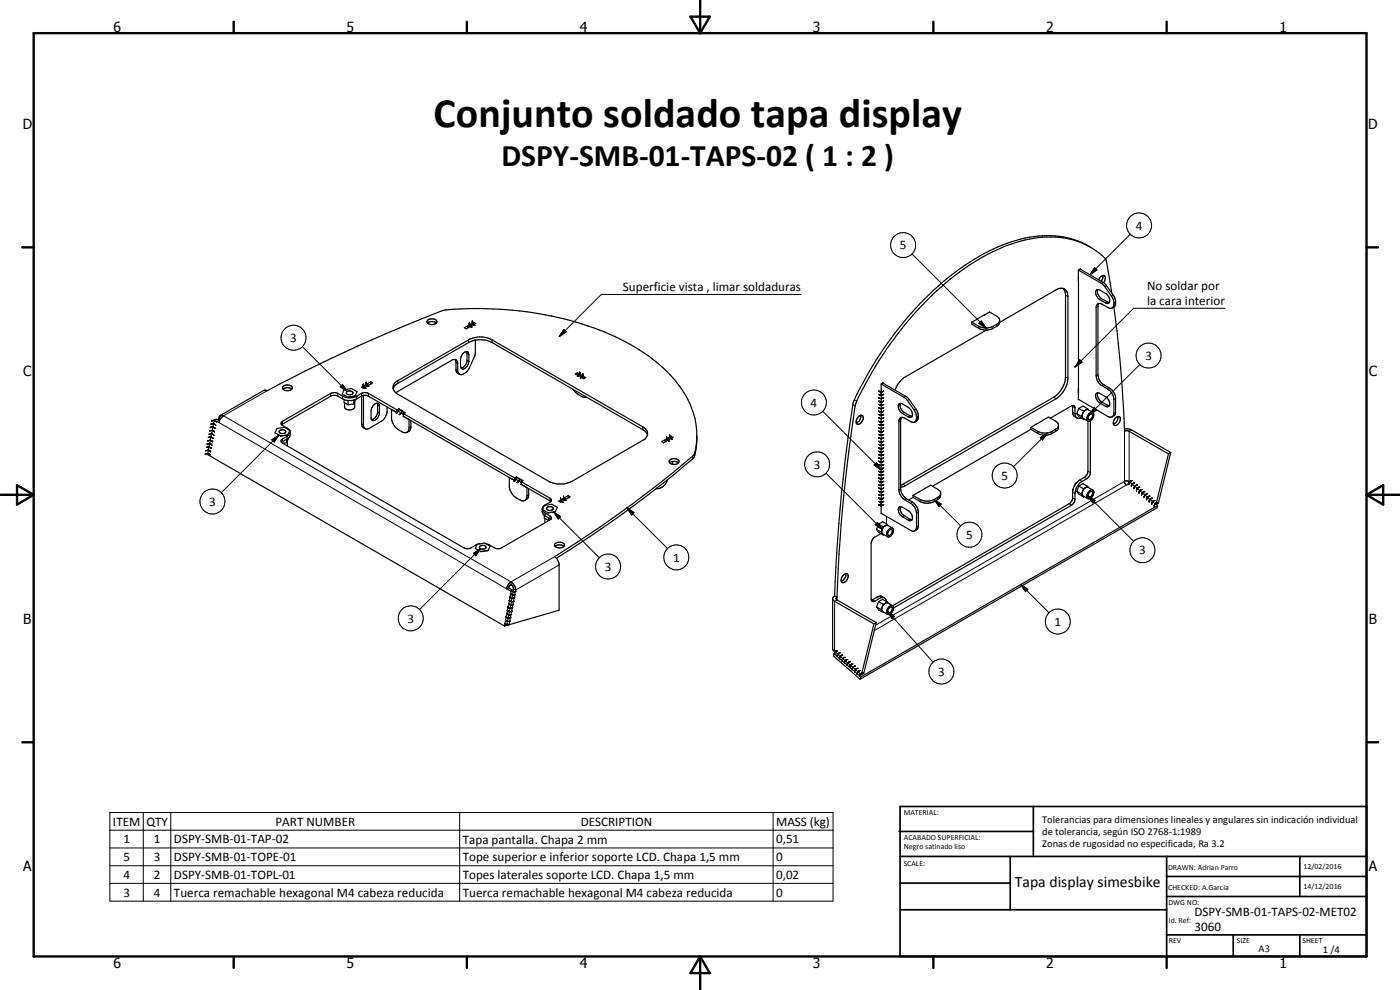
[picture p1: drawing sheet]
<svg xmlns="http://www.w3.org/2000/svg" width="420mm" height="297mm" viewBox="0 0 420 297" stroke-linecap="round" stroke-linejoin="round" font-family="sans-serif">
<g fill="none" stroke="#000" stroke-width=".35">
<path d="M327.3 74.2a26.1 26.1 0 0 0-21-2.4 62.3 62.3 0 0 0-27.5 16.6 106.1 106.1 0 0 0-22.8 32.7 513.2 513.2 0 0 0-5.5 57.7M128.3 96.2a1.79 1.79 0 0 1 2.8 .3 1.71 1.71 0 0 1-3 0zM128.3 96.9a2.12 2.12 0 0 1 2.7 0M139.3 98.3l2.9-1.6 .6 .3-2.9 1.7zM140.4 98l.3 .2M140.4 98v.4M142.2 96.7v.3M142.5 97.2l-.4-.3-1.7 1.1M291.7 96.7v.6l2.1 1.2a4.6 4.6 0 0 0 4.2 0l1.4-.8 .6-1M293.1 95.8v.1M293.4 95.6v.1M295.2 94.6l1.8-1 2.4 1.4 .6 1.1"/>
<path d="M295.6 94.4l-3.9 2.3M296 99l-24.3 14.1a7.7 7.7 0 0 0-3.1 3.9M300 96.1l-.4 .8a5.2 5.2 0 0 1-4.8 1.4l-3.1-1.6M300 96.1v.6M319 86.5a2.27 2.27 0 0 1 1.5 2.5v24.5a8 8 0 0 1-3.6 6.1l-45.2 26.1-1.4 .5M319 86.5l-1.7 .2-17.3 10M319.1 86.5l.5 .9 .2 1.2v24.5a7.9 7.9 0 0 1-3.5 6.1l-46 26.4M323.6 83.6h.1M323.6 81l.1 3.2M323.6 83.1v34.7M323.6 81l6.9 4 1 1 2 2.8a2.56 2.56 0 0 1 .2 3.7l-.9-.1-2.3-1.3h-.7M324.1 80.7l7.2 4.2 2.8 3.6a3.6 3.6 0 0 1 .6 3.2l-.4 .4"/>
<path d="M324.3 80.8l-.7 .2M329 87l.8-.1 2 1.2a2.22 2.22 0 0 1 1 2.8l-.4 .2-.6-.2-1.8-1a2.34 2.34 0 0 1-1-2.9zM329.5 86.9a2.41 2.41 0 0 0 1.1 2.7l2.3 1.2M329.8 91.1l-.3 .6 .1 21.3a3.6 3.6 0 0 0 1.7 2.4l1.7 1.1a3.8 3.8 0 0 1 1.8 2.8v4.8l-1 1M329.8 91.1l-.5 .3-.3 .9v20.4a3.7 3.7 0 0 0 1.7 3 5.1 5.1 0 0 1 2.7 1.9l.6 1 .3 1.2v4.2a1.09 1.09 0 0 1-.5 1.1 1.09 1.09 0 0 1-1.3-.1l-8.9-5.2M331 82.7v.7l-.5 1M331 82.7l-.9 .5-.4 .7M331 82.7l.2-.1a1.24 1.24 0 0 1 0 2.2M333.7 87.9l-1.6-9.5a2.72 2.72 0 0 0-1.4-1.8 24.6 24.6 0 0 0-21.8-4.8 56.4 56.4 0 0 0-26.4 14.3 104.9 104.9 0 0 0-25.8 35.4 481.1 481.1 0 0 0-5.5 57.7M334.3 92.1l2 18.3 1.2 19 .6-.2 .8 .2 11.8 6.8M334.3 92.1l-.5 .3M84.9 116.8a2.29 2.29 0 0 1 2.7 0"/>
<path d="M85 115.9a1.91 1.91 0 0 1 2.7 .5 1.73 1.73 0 0 1-3 0zM103.3 119.9v.9l1.2 .7M104 117.6a1.17 1.17 0 0 1 1.9 .4 1.15 1.15 0 0 1-2-.2zM106.6 118.8l.5-1.3-1.6-.9-2.2 .3-.6 1.3 1.6 1M106.6 118.8l-2.3 .4M106.6 119.9l-.4 1.3M108.4 116.2l2.9-1.6 .6 .3-2.9 1.6zM108.5 118.8v8.4l.2 .7 .9 .8M109.1 118.7v8.8a1.08 1.08 0 0 0 .5 1.2 1.08 1.08 0 0 0 1.3-.2l3.5-2.1a4.1 4.1 0 0 0 1.8-2.7v-1.6M110.7 115.6l-.4-.2-1.6 .9M111.3 114.6v.6M118 116.6l.4-.9 .6-.5 21.6-12.4a7.8 7.8 0 0 1 7.1 0l45.2 26.1 .7 .4 .7 1.2"/>
<path d="M118.7 117.8l45.9 26.6a7.8 7.8 0 0 0 7.1 0l21.2-12.3 .7-.4 .7-1.1M118.7 117.8a2.05 2.05 0 0 1-.7-2 2.05 2.05 0 0 1 1.4-1.6l21.2-12.2a7.4 7.4 0 0 1 7.1 0l45.2 26.1a2.44 2.44 0 0 1 1.4 2.5M136.6 107.9l.3 .9v2.5l.2 .5 .8 .5M136.6 107.9l-1 .2-16.8 9.7M138.9 106.1a.93 .93 0 0 1 1-.6 .93 .93 0 0 1 .8 .8v2.1a2.03 2.03 0 0 1-2.2 2.2l-.3-.7a5.4 5.4 0 0 1 .3-3.3zM140 105.5l.2 2.9a2.4 2.4 0 0 1-1.8 2M142.7 102v4.1l-1.8 4.2a2.89 2.89 0 0 1-3.1 2l-.4-.9-.1-2.8-.7-.7M172 116.8a5.3 5.3 0 0 0 3.7 2.4l.2-.1M172.7 112.2l.6-.4 2.5 1.5-.6 .3zM173.2 112.5l.4-.2 1.8 1M173.3 111.8v.6M175.4 113.3l-.4 .2"/>
<path d="M175.4 113.3v.2M264.4 115.2l7.2 4.2 2.8 3.6a2.9 2.9 0 0 1 .1 3.7l-1-.1-2.2-1.3-.7-.1M264.9 114.9l7.2 4.2 2.8 3.6a3.6 3.6 0 0 1 .6 3.2l-1 .7M265 115l-.6 .2 .1 38.9M323.6 117.2h.1M323.7 116.7l.1 3.2M329 118l.8-.1 2 1.1a2.3 2.3 0 0 1 1 2.9h-1a4.7 4.7 0 0 1-2.8-2.1l-.2-.7zM329.5 117.9a2.41 2.41 0 0 0 1.1 2.7l2.3 1.2M64.3 126l1.4 .8 .2-.5M64.3 126l.7-.2 .9 .5M64.3 126l-2 10.4 89.1 51.4M65.7 125.6a.85 .85 0 0 1 .4-.9 .85 .85 0 0 1 1 .1l-.7 .6-.5 .9"/>
<path d="M65.7 125.6l.4 .3M65.7 125.6l-.1 .5M66.1 124.7l13.1-7.6 .9 .2a435.2 435.2 0 0 1 53.5-24.3 103.2 103.2 0 0 1 51 8 47.6 47.6 0 0 1 20.6 16.7 24.2 24.2 0 0 1 3.1 19.5 322.6 322.6 0 0 1-41.3 30.3M83.9 129.2a1.13 1.13 0 0 1 1.9 .5 1.07 1.07 0 0 1-1.1 .5 1.07 1.07 0 0 1-.9-.9zM86 132.8l-1.1 .2M86 131.8v1M86.3 132.2v1.6M86.4 130.5l.6-1.3-1.6-1-2.3 .4-.6 1.2 1.7 1M86.4 130.5l-2.2 .3M86.4 131.6l-1.9 1.2M86.4 131.6l-.4 1.2M87 129.2l.1 .5"/>
<path d="M87.1 129.7l-.5 .9-2.2 1.4v.5l.4 .5 54.4 31.4 .8 .2h.9l2.3-1.2M87.1 129.7l-.1 1-.6 .9M104.5 120.1v1.4M106.2 121.2l-1.7 .3M106.2 120v1.2M106.5 120.6v1.5a1.77 1.77 0 0 1-3.1 0v-1.2M112 121.6a.93 .93 0 0 1 1.1-.6 .93 .93 0 0 1 .8 .9v2a1.96 1.96 0 0 1-2.2 2.2l-.3-.8v-2zM113.2 121l.1 2.9a2.17 2.17 0 0 1-1.8 2M119.2 123l-8.8-5.1h-1.4l-2 1a4.5 4.5 0 0 1-4.2 0l-1.9-1-1.6 .1-14.7 8.5-.2 .4v.5l2.5 1.7M119.2 123.8l-8.8-5.1h-1.4l-2 1a4.5 4.5 0 0 1-4.2 0l-1.9-1h-1.4l-15 8.7M119.2 123v.8M119.2 123.2l1.8 1"/>
<path d="M119.2 123.8h.1M119.2 123.2v.7l-1.7-1v2.7a4.7 4.7 0 0 0 2.1 3.3l1.6 .9 1-.1M119.2 123.2l.6-.3 1.6 1M119.7 122.7l-.5 .3M119.7 122.7l1.9 1.1-.5 .3M119.7 122.7v.3M121 124.2v.7M121 124.9l1.8 1-.1 3-.5 .8M121.1 124.1l33.4 19.3M121.1 124.1v.8l33.4 19.3M121.1 124.2h-.1M121.1 124.8l-.1 .1"/>
<path d="M123.3 126.2l-.1 2.5-.3 .6-.7 .4M198.6 132.5l2.8-1.6 .6 .3-2.8 1.7zM199.6 132.2l.4 .2M199.6 132.2v.4M200.9 138.1a1.88 1.88 0 0 1 2.9 .2 1.6 1.6 0 0 1-1.3 1.1 1.6 1.6 0 0 1-1.6-.6zM201.4 130.9v.3M201.7 131.4l-.3-.3-1.8 1.1M201.9 138.5l1.4 .1 .3 .3M201.9 138.5l-.9 .4M201.9 138.5v.8M209.1 131.3l-.4 3.5a2.44 2.44 0 0 1-.8 2 345.7 345.7 0 0 1-41.5 30.2l.9 .9 .5 1.3v13.9l-15 4.4M257.6 125.1l1-.5a1.7 1.7 0 0 1-.8 2.7h-.2a1.05 1.05 0 0 1-.4-1.8z"/>
<path d="M258.3 124.6a2.13 2.13 0 0 1-1.3 2.3M269.7 121.3l.3-.2h.6l2 1.1a2.02 2.02 0 0 1 .8 3l-.8-.1a4.7 4.7 0 0 1-2.6-1.9l-.4-1.2zM270.2 121a2.41 2.41 0 0 0 1.1 2.7l2.4 1.3M270.6 125.2l-.3 1v20.4a4.2 4.2 0 0 0 1.8 3 5.8 5.8 0 0 1 2.7 2l.5 .8 .3 1.3v4.1l-.4 1.1-.7 .4M270.6 125.2l-.6 .3-.2 .7v21.3a3.8 3.8 0 0 0 1.8 2.4l1.7 1.1a3.7 3.7 0 0 1 1.8 3.1v4a1.08 1.08 0 0 1-.6 1.2 1.08 1.08 0 0 1-1.2-.2l-8.9-5.1M309.4 128.8l-29.5 17.1M309.4 128.2v.6M311.1 127.2l-1.7 1M312.9 126.2l1.8-1.1 2.3 1.4 .7 .9v1l-.7 .9a5.2 5.2 0 0 1-4.2 1.2l-1-.3-2.4-1.4M313 126.2l-1.9 1.1M317.7 127.8a4.8 4.8 0 0 1-3.3 2.1l-1.9-.1-3.1-1.6M321.8 121.7l.1 2.3"/>
<path d="M321.9 123.8v.1M321.9 124l.3 .7 1 .7M323.2 124.1l.6 .9 1.4 .8M323.2 124.1l1.4 .9M323.8 122.6l-.6 1.5M323.8 122.6l1.2-.8 1.4 .9M323.8 122.6l1.4 .8M324.4 125.4a1.24 1.24 0 0 1-1.3-.1 1.24 1.24 0 0 1-.5-1.3v-1.8l-.3-.5h-.3l-6.8 3.8M324.6 125l.6 .8M324.9 124.2l-.2 .6 .2 .7 1.6 .9M324.9 124.2l-.3 .8M325.2 123.4l-.3 .8"/>
<path d="M325.4 125.7l-.2 .1M325.8 123l.6-.1 1.5 .8M325.8 123l-.9 1.2M325.8 123l-.6 .4M326.4 122.7l.3 .3M326.4 122.7l-.6 .3M326.5 126.4v15l-.3 1-.5 .7-1.6 .9a4.8 4.8 0 0 0-2.2 3.7l-.1 2.2-.8 1.1-53.1 30.7M326.7 124.2l.7-.5h.5a1.63 1.63 0 0 1 .1 1.8 1.63 1.63 0 0 1-1.6 .8l-.2-.3v-.8zM327.1 124.3a.53 .53 0 0 1 .7 0 .53 .53 0 0 1 .1 .7 1 1 0 0 1-1.3 .9l-.1-.8zM327.2 126.3v15.5l-.1 .8-.6 .7-1.8 1.1a4.9 4.9 0 0 0-2.1 3.7l-.1 2.2-.9 1.3-53.4 30.8M334.8 125.4a.82 .82 0 0 1 1.1-.3 .82 .82 0 0 1 .3 1.1 1.52 1.52 0 0 1-1.9 1.3l-.2-.8zM335.5 125a2.13 2.13 0 0 1-1.3 2.3"/>
<path d="M337.5 128.7h.9l1.2 .3 11.8 6.8M350.7 136.2l-3.8 15.2M351.4 135.8l-3.8 15.2-.7 .4M351.4 135.8l-.7 .4M154.5 143.4v.8M154.6 144.2h-.1M154.6 143.7v.6l-1.7-1v2.7a4.9 4.9 0 0 0 4.4 4.2h.2M154.6 143.7l.5-.4 1.7 1M154.6 143.7l1.8 1M155.1 143.1l-.6 .3M155.1 143.1l1.9 1.1-.6 .3M155.1 143.1v.3"/>
<path d="M156.4 145.3l8.9 5.2M156.4 144.7v.6M156.4 144.5l8.6 5a.66 .66 0 0 1 .5 .6 .66 .66 0 0 1-.5 .6l-1.6 .9M156.4 144.5v.8M156.4 144.7h.1M156.4 145.2v.1M158.1 146.3v2.8l-.6 1.1M158.7 146.6l-.2 2.7-1 .9M162.7 152.7l.1 .5a4 4 0 0 0 2.2 1.6l.5 .6-.5 .6-14.9 8.6h-1.2l-3-1.4M162.7 152.7l.1 1.1 .6 .8M163.4 154.6l1.9 1.2M163.4 154.6v.8l1.2 .8"/>
<path d="M163.4 151.7l-.4 .4-.3 .6M163.4 151.6l-.6 1.3 1.6 .9M163.4 151.6l2.2-.3 1.7 .9-.6 1.3M163.5 155.6v1.3M164.1 152.4a1.14 1.14 0 0 1 1.9 .3 1.14 1.14 0 0 1-2-.2zM164.6 155.3v.9M164.8 156.1l-.2 .1M166.7 153.5l-2.3 .3M167.7 150.4l2.8-1.7 .6 .4-2.8 1.6zM169.9 149.7l-.4-.2-1.6 1M170.5 148.7v.7M200.4 143.8a3.5 3.5 0 0 1-3.1 2.8l-.2-.1"/>
<path d="M263 158.8l.7 .9 1.4 .8M263 158.8l1.5 .8M263.7 157.3l1.2-.8 1.4 .9M263.7 157.3l-.7 1.5M263.7 157.3l1.4 .8M264.5 159.6l.6 .9M264.8 158.9l-.2 .7 .3 .6 1.4 .8M264.8 158.9l-.3 .7M265.1 158.1l-.3 .8M265.7 157.7l-.5 .5-.4 .7M265.7 157.7l.7-.1 1.5 .9M265.7 157.7l-.6 .4"/>
<path d="M266.1 154.9l-.1 2.3M266.3 157.4l.2 .3M266.3 157.4l-.6 .3M266.6 158.9a.85 .85 0 0 1 1.3-.4 .85 .85 0 0 1 .1 1.3 1.26 1.26 0 0 1-1.9 1v-.9zM266.8 159.2l.7-.4a1.08 1.08 0 0 1 .2 1.2 1.08 1.08 0 0 1-1.1 .7l-.2-.7zM269.8 152.2h1a4.7 4.7 0 0 1 2.6 1.9 1.23 1.23 0 0 1 .5 1.2 1.23 1.23 0 0 1-.9 1l-2.2-1.2a2.22 2.22 0 0 1-1-2.9zM270.2 152a2.29 2.29 0 0 0 1.1 2.7l2.4 1.3M274 149.2l-1.3 .8M274 148.6v.6M275.8 147.6l-1.8 1M277.5 146.6l1.8-1 2.6 1.6 .4 .8M277.6 146.6l-1.9 1.1"/>
<path d="M282.3 148l-.1 .5a5 5 0 0 1-6.1 1.4l-2.1-1.3M282.3 148l-.1 1.1a5.6 5.6 0 0 1-4 1.9l-1.8-.4-2.4-1.4M321.9 147.2h.1M322 146.8l-.1 .4M322.7 145l.2 .2M322.7 145l-.3 .8M323.1 144.8l-.4 .2M323.2 147.4l.6 .9 1.4 .8M323.2 147.4l1.4 .8M323.8 145.8l1.2-.7 1.4 .8M323.8 145.8l-.6 1.6M323.8 145.8l1.4 .8"/>
<path d="M324.6 148.2l.3 .4M324.9 147.4l-.2 .7 .2 .5M324.9 148.6l1.6 1M324.9 148.6l.3 .5M324.9 147.4l-.3 .8M325.2 146.6l-.3 .8M325.4 149l-.2 .1M325.8 146.3l-.9 1.1M325.8 146.3l-.6 .3M326 146.2h.5l1.4 .8M326.4 145.9l-.6 .4M326.4 145.9l.3 .4"/>
<path d="M326.8 147.9l.5-.5 .4 .1a1 1 0 0 1 .1 1.2 1 1 0 0 1-1.2 .4zM327.9 147a1.71 1.71 0 0 0-1.4 2.6M327.9 147a1.71 1.71 0 0 1-1.4 2.6M339.3 144.8l-1.3 .7-.4-.5-.1-.6 .6-.1 .8 .1 8 7M347 151.3l.4 .4M347.4 151.7l-.2 .7-89.1 51.4M347.4 151.7l-89.1 51.4M144 164a1.01 1.01 0 0 1 1-.4 1.01 1.01 0 0 1 .8 .9l-.6 .3-.9-.1-.4-.3zM144.6 163.1l-1 .1M146.5 165.1l.6-1.2-1.6-1-2.3 .4-.5 1.2 1.6 1M146.5 165.1l-2.2 .4M152 176.6l1.4 .8"/>
<path d="M152.7 176.4l1.4 .8M152.7 176.4l-.7 .2M153.4 175.4l.4 .4 .3 .8M153.4 174.6a3.3 3.3 0 0 1 1.4 2.4M153.4 174.6v.8M153.4 174.6l-.9 .9-.5 1.1M153.4 175.4l-.7 1M153.4 177.4l-2 10.4M154.1 177.2l-2 10.4-.7 .2M154.1 177.2l-.7 .2M154.1 176.6l.7 .4M154.1 176.6l-.1 .6"/>
<path d="M154.8 177l-2 10.5M166.5 163.2a1.84 1.84 0 0 1 2.9 .3 1.77 1.77 0 0 1-3 0zM166.6 164a1.98 1.98 0 0 1 2.6 0M249.9 179.7l.6 .7 11.8 6.8M250.5 178.8l-.6 .7 .1 15.4 8.5 7.5M250.5 178.8l.7 .4M251.2 179.2l-.3 .3 .3 .5 11.8 6.8M252.9 172.8a.89 .89 0 0 1 .8-.7 .89 .89 0 0 1 .8 .5 2.01 2.01 0 0 1-1.6 2.2l-.5-.7zM253.8 172.1l-.2 1.3-1.1 1M264.2 178.8l.1 .1M264.2 178.8v.1M264.2 178.8l-.1 .1"/>
<path d="M264.3 178.9l-.8 .1-2 1.1M264.3 178.9l1.1 .5M264.3 160.1l-.4 .3a3.6 3.6 0 0 0-2.4 2.1l-.1 17.2a.67 .67 0 0 0 .4 .8 .67 .67 0 0 0 .7-.1l1.7-1h1.2M265.2 160.4l-.1 .1M265.4 179.4l.4 .3 .2 .8M152.2 187.1l.6 .4M250.3 196.2l8 6.9M250.3 196.2l-.2 .6 8 7M250.9 195.8l-.6 .4M262.3 187.2l-3.8 15.2M263 186.8l-3.8 15.2-.7 .4M263 186.8l-.7 .4"/>
<path d="M263 182.1l.7 .9 1.4 .8M263 182.1l1.5 .8M263.7 180.5l1.2-.7 1.4 .8M263.7 180.5l-.7 1.6M263.7 180.5l1.4 .9M264.5 182.9l.6 .9M264.8 182.1l-.2 .7 .2 .5 1.5 1M264.8 182.1l-.3 .8M265.1 181.4l-.3 .7M265.2 183.7l-.1 .1M265.5 181.1l-.7 1M265.7 181l-.6 .4"/>
<path d="M265.7 181l.7-.1 1.5 .8M266.3 180.6l.2 .4M266.3 180.6l-.6 .4M266.8 182a.81 .81 0 0 1 1.2-.2 .81 .81 0 0 1 0 1.2 1.2 1.2 0 0 1-.6 1.2 1.2 1.2 0 0 1-1.3-.2v-1zM266.9 182.4l.5-.3a1.01 1.01 0 0 1 .2 1.2 1.01 1.01 0 0 1-1.1 .6l-.1-.8zM258.3 203.1l-.2 .7"/>
</g>
<g fill="none" stroke="#000" stroke-width=".3">
<path d="M273.7 76.2l22.2 22.2M339.2 70.3l-12.1 12.1M140.9 96.8v.7l.7 .6M141.8 96.3v.7l.7 .6M169.2 98.8l.8 .8-2.2 1.4zM240.4 88.3h-59.9l-12.7 12.7M293.8 97.9v.6M294.5 96.3l1.4 2.1-2.1-1.4zM298 97.9v.6M299.1 97.3v.6M319.8 88.6l.7 .4M328.5 80.3l.7 .7-2.1 1.4z"/>
<path d="M329.5 92l-.5 .3M330.6 89.6l-.6 .3M331 84.7l-.5 .3M332.1 85.7l-.6 .3M332.3 90.6l-.5 .3M334.1 88.5l-.6 .3M334.8 90.6l-.5 .3M334.8 91l-.5 .3M367.6 92.5h-27.4l-17.6 17.6M80.1 117.3l-13 7.5 86.3 49.8 13-7.6M90.8 104l13.4 13.5M99.3 118v.9"/>
<path d="M101.4 118v.9M102.1 116.1l.7-.7 1.4 2.1zM102.8 115.4l1.4 2.1-2.1-1.4zM102.8 118.9v.8M107 118.9v.8M108.5 118v.9M109 115.2l.3 .9 .5 .4M109.9 114.7l.1 .7 .7 .6M110.6 118v.9M119.4 114.2v.8M136.9 110.9l.5 .3M136.9 108.8l.5 .3"/>
<path d="M140.2 108.1l.5 .3M140.2 106l.5 .3M140.6 102v.8M147.7 102v.8M174 111.6l-.2 .9-.5 .4M174.9 112.1l-.1 .7-.7 .7M256.4 119.9l.7 .4M263.7 117.3l.7 .3 .8-.3M263.7 118.3l.7 .3 .8-.3M263.7 119.3l.7 .3 .8-.3M271.8 118.9l-.5 .3M272.9 119.9l-.6 .3"/>
<path d="M316.3 119.2l.6 .4M319.8 113.1l.7 .4M324.1 107.9l.6 .8-2.1 1.4zM329.5 112.4l-.5 .3M331.3 115.4l-.6 .3M333 116.5l-.5 .3M334.8 119.5l-.5 .3M342.1 109.3l-15.2 15.2M61.6 136.3l.7-.2 .8 .4M61.8 135.3l.9-.2 .5 .5M62 134.3l.6-.2 .8 .4M62.1 133.3l1-.2 .5 .5"/>
<path d="M62.3 132.3l.9-.1 .6 .4M62.5 131.3l.7-.2 .8 .5M62.7 130.3a1.09 1.09 0 0 1 1.5 .3M62.9 129.3l.9-.1 .6 .4M63.1 128.3l.7-.2 .8 .5M63.3 127.3l.9-.1 .6 .4M63.5 126.3l.7-.1 .8 .4M65.7 126.8l86.3 49.8M65.9 124.9l.6 .4M81.6 132l2.1-1.4-1.4 2zM83.7 130.6l-17.3 17.2M84.8 126.4v.9"/>
<path d="M84.8 131.7v.8M86.2 130.9v.8M108.5 127.2l.6 .3M113.3 123.6l.6 .3M113.3 121.6l.6 .3M119.6 122.6l-.1 .9-.6 .4M120.6 123.1l-.1 .7-.7 .6M123.3 128.1l-.5 .3M192.9 128.1v.8M200.1 131v.7l.7 .6M201 130.5l.2 .9 .5 .4M207.9 136.8v.9"/>
<path d="M208.5 135.9v.8M246.9 123.4l17.5 17.6M255.9 121.5l.7 .4M262.3 139.5l.7-.6 1.4 2.1zM263.7 120.3l.7 .3 .8-.3M263.7 121.3l.7 .3 .8-.3M263.7 122.3l.7 .3 .8-.3M263.7 123.3l.7 .3 .8-.3M263.7 124.3l.7 .3 .8-.3M263.7 125.3l.7 .3 .8-.3M263.7 126.4l.7 .2 .8-.2M263.7 127.3l.7 .3 .8-.3"/>
<path d="M263.7 128.4l.7 .3 .8-.3M263.7 129.3l.7 .3 .8-.3M263.7 130.3l.7 .3 .8-.3M263.7 131.4l.7 .2 .8-.2M263.7 132.4l.7 .2 .8-.2M263.7 133.3l.7 .3 .8-.3M263.7 134.4l.7 .3 .8-.3M263.7 135.4l.7 .2 .8-.2M263.7 136.4l.7 .3 .8-.3M263.7 137.4l.7 .3 .8-.3M263.7 138.3l.7 .3 .8-.3M263.7 139.4l.7 .3 .8-.3"/>
<path d="M270.3 126.2l-.5 .3M271.3 123.7l-.5 .4M273.1 124.8l-.5 .3M274.9 122.7l-.5 .3M275.6 124.8l-.5 .3M275.6 125.1l-.5 .4M311.5 129.5v.5M312.2 131.3l2.1-1.4-1.4 2.1zM314.3 129.9l-10.1 10.1M315.7 129.5v.5M316.8 128.8v.7M321.9 122l.7 .4"/>
<path d="M321.9 123.6l.7 .4M328.4 122.3l.7 .8-2.2 1.4zM330.6 120.6l-.6 .3M332.3 121.6l-.5 .3M334.8 123.6l-.5 .4M337.5 129.4v15l-74.7 43.2M339.6 129l-.7 .4v15M155 143l-.2 .9-.5 .4M155.9 143.6l-.2 .8-.6 .4M158.7 148.5l-.6 .3M163.6 154v.8M165 149.5v.8"/>
<path d="M165 154.8v.8M166.1 153.6l2.1 1.4-.7 .7zM166.1 153.6l13.8 13.7M168.3 149.4l.1 .9 .6 .4M169.2 148.9v.7l.7 .6M188.2 152.4l2.1 1.4-.7 .7zM188.2 152.4l12.2 12.2M247.9 142l16.9 16.9M263.3 156.7l1.5 2.2-2.1-1.5zM263.7 140.4l.4 .2h.7l.4-.2M263.7 141.4l.7 .2 .8-.2M263.7 142.4l.7 .3 .8-.3"/>
<path d="M263.7 143.4l.7 .3 .8-.3M263.7 144.4l.7 .3 .8-.3M263.7 145.4l.7 .3 .8-.3M263.7 146.4l.7 .3 .8-.3M263.7 147.4l.7 .3 .8-.3M263.7 148.4l.7 .3 .8-.3M263.7 149.4l.7 .3 .8-.3M263.7 150.4l.7 .3 .8-.3M263.7 151.4l.7 .3 .8-.3M270.3 146.6l-.5 .3M271 145.3l.7 .4M271.3 154.7l-.5 .4"/>
<path d="M272.1 149.6l-.5 .3M273.1 155.8l-.5 .3M273.8 150.7l-.5 .3M275.6 153.7l-.5 .4M275.6 157.8l-.5 .3M276.1 149.9v.6M280.4 149.9l2.1 1.4-.7 .7zM280.4 149.9v.6M280.4 149.9l7.9 7.9M281.4 149.2v.7M320.8 151.2l.8 .4M321.9 149.4l.7 .3"/>
<path d="M321.9 147.7l.7 .4M324.1 144l.6 .4M325.4 143.2l.8 .4M326.5 148.7l2.1 1.5-.7 .7zM326.5 141.4l.7 .4M326.5 148.7l13.7 13.7M338 145.5l-75.6 43.7M339.8 144.2l-.8 .5-.3 .6M340.5 144.9l-.6 .3-.4 .8M341.3 145.5l-.7 .3-.3 .8M342 146.2l-.6 .3-.3 .8M342.8 146.9l-.6 .2-.4 .9"/>
<path d="M343.6 147.5l-.7 .3-.3 .8M344.3 148.2l-.6 .3-.3 .8M345.1 148.8l-.6 .3-.4 .8M345.9 149.5l-.7 .3-.3 .8M346.6 150.2l-.6 .2-.4 .9M347.4 150.8l-.7 .3-.3 .8M142.1 166l2.1-1.4-1.4 2.2zM144.2 164.6l-18.3 18.3M152.1 176.1l1.3-.7 1.2 .7M153 179.1l.7 .4 .8-.1M153.2 178.1l.8 .5 .6-.2M153.4 177.1l.5 .4 .9-.1"/>
<path d="M167.8 169.5l-13 7.5M251.2 179.2v.8l-.7 .4v15.1M261.8 180l.7 .4M263.2 179.2l.7 .4M306.4 175.4l2.1 1.4-.7 .7zM306.4 175.4l8.4 8.5M151.5 187l.5 .4 .9-.1M151.7 186.1l.7 .4 .7-.2M151.8 185l.6 .4 .9-.1M152 184.1l.8 .4 .7-.2M152.2 183l.8 .5 .7-.2M152.4 182.1l.6 .4 .9-.1"/>
<path d="M152.6 181.1l.6 .4 .9-.1M152.8 180.1l.6 .4 .9-.1M251.4 195.2a1.06 1.06 0 0 0-1.1 1.2M252.1 195.9l-.7 .4-.2 .7M252.9 196.6l-.6 .2-.4 .9M253.6 197.2l-.6 .3-.3 .9M254.4 197.9l-.6 .3-.4 .8M255.2 198.5l-.7 .3-.3 .9M255.9 199.2l-.6 .3-.3 .8M256.7 199.9l-.6 .3-.4 .8M266.4 183.4l2 1.6-.7 .6zM266.4 183.4l13.6 15.3"/>
<path d="M257.5 200.5l-.7 .3-.3 .9M258.2 201.2l-.6 .3-.4 .8M259 201.8l-.7 .3-.3 .9M33 243.8h217v26.6h-217zM33 249.1h217M33 254.4h217M33 259.8h217M43 243.8v26.6M51.3 243.8v26.6M138 243.8v26.6M232 243.8v26.6M33 265h217"/>
<circle cx="271.1" cy="73.5" r="3.7"/>
<circle cx="341.9" cy="67.6" r="3.8"/>
<circle cx="88.1" cy="101.3" r="3.7"/>
<circle cx="344.7" cy="106.7" r="3.8"/>
<circle cx="244.3" cy="120.8" r="3.8"/>
<circle cx="245.2" cy="139.3" r="3.7"/>
<circle cx="63.7" cy="150.5" r="3.8"/>
<circle cx="301.5" cy="142.7" r="3.8"/>
<circle cx="182.5" cy="170" r="3.8"/>
<circle cx="203" cy="167.2" r="3.8"/>
<circle cx="290.9" cy="160.4" r="3.8"/>
<circle cx="342.9" cy="165.1" r="3.7"/>
<circle cx="123.3" cy="185.5" r="3.8"/>
<circle cx="317.5" cy="186.5" r="3.7"/>
<circle cx="282.5" cy="201.5" r="3.8"/>
</g>
<g fill="#000">
<circle cx="264.4" cy="117.8" r=".18"/>
<circle cx="321.9" cy="123.9" r=".18"/>
<circle cx="197.1" cy="146.5" r=".18"/>
<circle cx="264.4" cy="150.9" r=".18"/>
</g>
<g fill="none" stroke="#000" stroke-width=".71">
<path d="M10.1 9.9h400v277.1h-400zM70.1 6.5v3.4M140.1 6.5v3.4M207.2 5h5.8l-2.9 4.9zM210.1 0v9.9M280.1 6.5v3.4M350.1 6.5v3.4M6.7 74.2h3.4M410.1 74.2h3.5M.1 148.5h10M5.1 145.6l5 2.9-5 2.9zM410.1 148.5h10"/>
<path d="M410.1 148.5l5-2.9v5.8zM6.7 222.7h3.4M410.1 222.7h3.5M70.1 287v3.4M140.1 287v3.4M210.1 287v10M210.1 287l2.9 5h-5.8zM280.1 287v3.4M350.1 287v3.4"/>
</g>
<g fill="none" stroke="#000" stroke-width=".51">
<path d="M269.8 249.5h40.3M270.1 242h140v45h-140zM270.1 257h140M303.2 257v16M310.1 242v15M350.1 257v30M390.1 257v12M270.1 265h33.1M270.1 273h80M350.1 269h60M350.1 263h60M350.1 280.5h60"/>
<path d="M370.1 280.5v6.5M390.1 280.5v6.5"/>
</g>
<g fill="#000">
<path d="M169.2 98.8l.8 .8-2.2 1.4zM294.5 96.3l1.4 2.1-2.1-1.4zM328.5 80.3l.7 .7-2.1 1.4zM102.8 115.4l1.4 2.1-2.1-1.4zM324.1 107.9l.6 .8-2.1 1.4zM81.6 132l2.1-1.4-1.4 2zM262.3 139.5l.7-.6 1.4 2.1zM312.2 131.3l2.1-1.4-1.4 2.1zM328.4 122.3l.7 .8-2.2 1.4zM166.1 153.6l2.1 1.4-.7 .7zM188.2 152.4l2.1 1.4-.7 .7zM263.3 156.7l1.5 2.2-2.1-1.5z"/>
<path d="M280.4 149.9l2.1 1.4-.7 .7zM326.5 148.7l2.1 1.5-.7 .7zM142.1 166l2.1-1.4-1.4 2.2zM306.4 175.4l2.1 1.4-.7 .7zM266.4 183.4l2 1.6-.7 .6z"/>
</g>
<text font-size="12.6" x="130.1" y="38">Conjunto soldado tapa display</text>
<text font-size="9.4" x="150.5" y="49.7">DSPY-SMB-01-TAPS-02 ( 1 : 2 )</text>
<text font-size="4.7" x="304.6" y="266.2">Tapa display simesbike</text>
<g font-size="4.2">
<text x="34" y="9.6">6</text>
<text x="104" y="9.6">5</text>
<text x="174" y="9.6">4</text>
<text x="244" y="9.6">3</text>
<text x="314" y="9.6">2</text>
<text x="384" y="9.6">1</text>
<text x="6.8" y="38.7">D</text>
<text x="410.6" y="38.7">D</text>
<text x="7" y="112.9">C</text>
<text x="410.8" y="112.9">C</text>
<text x="7" y="187.1">B</text>
<text x="410.8" y="187.1">B</text>
<text x="7" y="261.4">A</text>
<text x="410.8" y="261.4">A</text>
<text x="34" y="290.4">6</text>
<text x="104" y="290.4">5</text>
<text x="174" y="290.4">4</text>
<text x="244" y="290.4">3</text>
<text x="314" y="290.4">2</text>
<text x="384" y="290.4">1</text>
</g>
<g font-size="3.9">
<text x="340.9" y="68.9">4</text>
<text x="270.1" y="74.8">5</text>
<text x="186.9" y="87.3">Superficie vista , limar soldaduras</text>
<text x="344.2" y="87">No soldar por</text>
<text x="344.2" y="91.5">la cara interior</text>
<text x="87.1" y="102.7">3</text>
<text x="343.7" y="108">3</text>
<text x="243.3" y="122">4</text>
<text x="244.3" y="140.6">3</text>
<text x="300.6" y="144">5</text>
<text x="62.8" y="151.8">3</text>
<text x="289.9" y="161.7">5</text>
<text x="341.9" y="166.4">3</text>
<text x="181.6" y="171.2">3</text>
<text x="202" y="168.5">1</text>
<text x="122.3" y="186.8">3</text>
<text x="316.5" y="187.7">1</text>
<text x="281.5" y="202.7">3</text>
<text x="33.9" y="247.7">ITEM</text>
<text x="43.9" y="247.7">QTY</text>
<text x="82.7" y="247.7">PART NUMBER</text>
<text x="174.3" y="247.7">DESCRIPTION</text>
<text x="232.9" y="247.8">MASS (kg)</text>
<text x="37" y="253">1</text>
<text x="46.2" y="253">1</text>
<text x="52.2" y="253">DSPY-SMB-01-TAP-02</text>
<text x="138.9" y="253.1">Tapa pantalla. Chapa 2 mm</text>
<text x="232.9" y="253">0,51</text>
<text x="37" y="258.4">5</text>
<text x="37" y="263.7">4</text>
<text x="46.2" y="258.4">3</text>
<text x="46.2" y="263.7">2</text>
<text x="52.2" y="258.4">DSPY-SMB-01-TOPE-01</text>
<text x="52.2" y="263.7">DSPY-SMB-01-TOPL-01</text>
<text x="138.9" y="258.4">Tope superior e inferior soporte LCD. Chapa 1,5 mm</text>
<text x="138.9" y="263.7">Topes laterales soporte LCD. Chapa 1,5 mm</text>
<text x="232.9" y="258.4">0</text>
<text x="232.9" y="263.7">0,02</text>
<text x="37" y="269">3</text>
<text x="46.2" y="269">4</text>
<text x="52.2" y="269.1">Tuerca remachable hexagonal M4 cabeza reducida</text>
<text x="138.9" y="269.1">Tuerca remachable hexagonal M4 cabeza reducida</text>
<text x="232.9" y="269">0</text>
<text x="358.5" y="275">DSPY-SMB-01-TAPS-02-MET02</text>
<text x="358.5" y="279.4">3060</text>
</g>
<g font-size="3.1">
<text x="312.7" y="246.8">Tolerancias para dimensiones lineales y angulares sin indicación individual</text>
<text x="312.7" y="250.4">de tolerancia, según ISO 2768-1:1989</text>
<text x="312.7" y="254">Zonas de rugosidad no especificada, Ra 3.2</text>
<text x="377.7" y="285.6">A3</text>
<text x="397" y="285.9">1 /4</text>
</g>
<g font-size="2.4">
<text x="271.2" y="244.4">MATERIAL:</text>
<text x="271.3" y="252">ACABADO SUPERFICIAL:</text>
<text x="271.3" y="254.6">Negro satinado liso</text>
<text x="271.2" y="259.7">SCALE:</text>
<text x="350.6" y="261">DRAWN: Adrian Parro</text>
<text x="391.2" y="260.6">12/02/2016</text>
<text x="350.6" y="267">CHECKED: A.Garcia</text>
<text x="391.2" y="266.7">14/12/2016</text>
<text x="350.6" y="271.4">DWG NO:</text>
<text x="350.8" y="276.9">Id. Ref:</text>
<text x="350.8" y="282.8">REV</text>
<text x="371.2" y="282.9">SIZE</text>
<text x="390.9" y="282.9">SHEET</text>
</g>
</svg>
